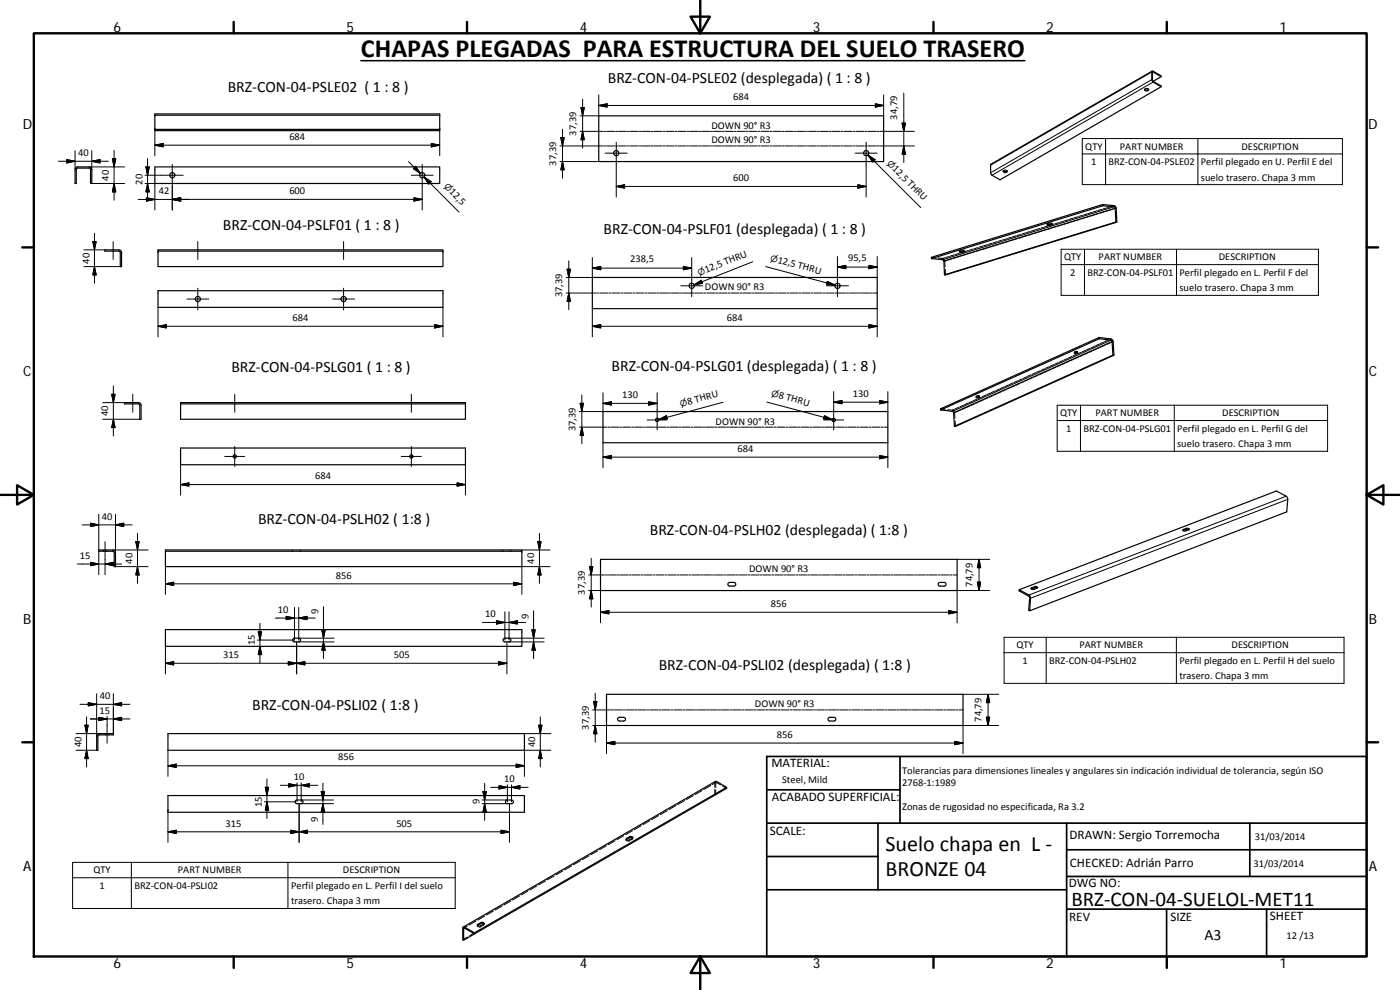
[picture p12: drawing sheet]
<svg xmlns="http://www.w3.org/2000/svg" width="420mm" height="297mm" viewBox="0 0 420 297" stroke-linecap="round" stroke-linejoin="round" font-family="sans-serif">
<g fill="none" stroke="#000" stroke-width=".36">
<path d="M46.5 38.8v.4h85.5v-.4M46.5 34.6v4.2M46.5 34.6v-.4h85.5v.4M46.5 38.8h85.5M46.5 34.6h85.5M132 34.6v4.2M179.7 34.8h85.5v13.7h-85.5zM343.5 26.8a.84 .84 0 0 0 1.2 0M343.7 26.6a.52 .52 0 0 1 .7-.1 .52 .52 0 0 1 .2 .7 .52 .52 0 0 1-.7 .1 .52 .52 0 0 1-.2-.7zM345.8 21.3l-48.4 28-.1 2.7 .2 .3 2.6 1.7 48.4-28v-.2l-2.4-1.4M348.5 23l-2.4 1.4M348.5 23v-.2l-2.4-1.4-.4 .1v2.7l.4 .4 2.4 1.4"/>
<path d="M348.5 23l-2.6-1.4v2.4l.2 .4M22.7 50.3l.6-.2h3.5l.5 .2 .2 .5v4.3h-.3v-4.3l-.4-.4-3.8 .2-.1 4.5h-.4v-4.3zM46.5 50.1h85.5v5h-85.5zM301.1 51.3a.84 .84 0 0 0 1.1 0M301.1 51.2h.2a.52 .52 0 0 1 .6-.2 .52 .52 0 0 1 .3 .7 .58 .58 0 0 1-.7 .1 .58 .58 0 0 1-.4-.6zM31.5 75h4.2l.5 .2 .3 .5v4.3h-.4l-.1-4.5-4.5-.1zM47.4 75.4v-.4h85.5v.4M47.4 75.4v4.6h85.5v-4.6M47.4 75.4h85.5M287.9 75.6l1.6-.1-.6 .2zM314.3 67.5l1.5-.1-.9 .2zM330.9 61.4l3.6 .3 .3 .3 .2 .5 .2 4.2-51.4 15.8h-.3l-.3-4.5-3.7-.4"/>
<path d="M331 61.7l3.6 .5 .3 4.4M331 61.7l-.1-.3-51.4 15.8v.4M331 61.7l-51.5 15.9M335.2 66.7l-51.7 15.8M47.4 87.2h85.5v5h-85.5zM177.8 83.2h85.5v9.4h-85.5zM293 119.2l.9-.1-.4 .2zM322.4 106l1-.1zM329.9 101.3l3.7 .4 .3 .3 .2 .5 .2 4.1-47.5 21.4-.4-.1-.3-4.3-3.8-.6M329.9 101.6l3.8 .6 .3 4.4M329.9 101.6v-.3l-47.6 21.4v.3M329.9 101.6l-47.6 21.4"/>
<path d="M334.3 106.6l-47.9 21.3M37.3 120.8h4.3l.5 .2 .2 .6v4.2h-.3l-.1-4.5-4.6-.1zM54.2 121.2v-.4h85.5v.4M54.2 121.2h85.5M54.2 121.2v4.6h85.5v-4.6M54.2 134.4h85.5v5h-85.5zM181 123.5h85.5v9.3h-85.5zM354.9 159l1.3-.5a.46 .46 0 0 1 .5-.1 .46 .46 0 0 1 .2 .5l-1.3 .4zM356.8 158.9l-.7-.1-1 .4M29.6 165h4.3l.5 .2 .3 .6v4.2h-.4l-.1-4.5-4.6-.1zM49.6 165.4v-.4h107v.4M49.6 165.4v4.6h107v-4.6"/>
<path d="M49.6 165.4h107M180.2 167.8h107v9.4h-107zM218.7 174.8h1.5a.55 .55 0 0 1 .6 .5 .55 .55 0 0 1-.6 .6h-1.2a.56 .56 0 0 1-.6-.4 .56 .56 0 0 1 .3-.7zM281.8 174.8h1.5a.55 .55 0 0 1 .6 .5 .55 .55 0 0 1-.6 .6h-1.2a.56 .56 0 0 1-.5-.4 .56 .56 0 0 1 .2-.7zM305.9 177l2.9 1.5 .4 .4-.2 4.4 77.2-29.7 .1-4.3-.3-.4-2.9-1.6-77.2 29.7-.1 .3 3.2 1.8-.3 4 .3 .2M309.5 176.4l1.1-.4a.4 .4 0 0 1 .5-.1 .4 .4 0 0 1 .1 .5l-1 .4a.46 .46 0 0 1-.5 .1 .46 .46 0 0 1-.2-.5zM309.6 176.7h-.1M311.3 176.4l-.7-.1-1 .4M49.6 188.9h107v5h-107zM88 191.6l1.7-.1a.56 .56 0 0 1 .5 .5 .56 .56 0 0 1-.5 .6h-1.3a.57 .57 0 0 1-.6-.4 .57 .57 0 0 1 .2-.6zM151.2 191.6l1.6-.1a.56 .56 0 0 1 .5 .5 .56 .56 0 0 1-.5 .6h-1.3a.56 .56 0 0 1-.5-.4 .56 .56 0 0 1 .2-.6zM182 208.3h107v9.4h-107z"/>
<path d="M185.6 215.3l1.6-.1a.56 .56 0 0 1 .5 .6 .56 .56 0 0 1-.5 .5h-1.3a.57 .57 0 0 1-.5-.3 .57 .57 0 0 1 .2-.7zM248.7 215.3l1.6-.1a.56 .56 0 0 1 .5 .6 .56 .56 0 0 1-.5 .5h-1.3a.56 .56 0 0 1-.5-.3 .56 .56 0 0 1 .2-.7zM29.2 220.3l.5-.2h4.3v.4l-4.5 .1-.1 4.5h-.4v-4.2zM50.4 238.7h107v5h-107zM50.4 220.1h107v5h-107zM218.1 236.2l-75.7 43.7-3.3-1.8-.2 .2v3.7l.2 .1M88.8 240.1l1.6-.1a.55 .55 0 0 1 .5 .6 .55 .55 0 0 1-.5 .5h-1.3a.57 .57 0 0 1-.5-.4 .57 .57 0 0 1 .2-.6zM151.9 240.1l1.6-.1a.55 .55 0 0 1 .6 .6 .55 .55 0 0 1-.6 .5h-1.2a.57 .57 0 0 1-.6-.4 .57 .57 0 0 1 .2-.6zM188.1 251.5l.8-.5a.53 .53 0 0 1 .6-.1 .53 .53 0 0 1 .3 .5l-.9 .6a.46 .46 0 0 1-.7 .2 .46 .46 0 0 1-.1-.7zM189.8 251.4l-.7-.1-1.2 .6M139 278.2l75.7-43.7 3.4 1.7v.3l-75.7 43.7v-.3M139.2 278.4l3.2 1.8-3.3 1.9z"/>
<path d="M143.3 277.4l1.1-.6a.42 .42 0 0 1 .6-.1 .42 .42 0 0 1 .1 .6l-1 .5a.45 .45 0 0 1-.5 .1 .45 .45 0 0 1-.3-.5zM145.2 277.2l-.8-.1-1.1 .6"/>
<circle cx="51.7" cy="52.6" r=".78"/>
<circle cx="126.7" cy="52.6" r=".78"/>
<circle cx="184.9" cy="45.9" r=".78"/>
<circle cx="260" cy="45.9" r=".78"/>
<circle cx="59.4" cy="89.7" r=".79"/>
<circle cx="103.1" cy="89.7" r=".78"/>
<circle cx="207.6" cy="85.7" r=".78"/>
<circle cx="251.3" cy="85.8" r=".78"/>
<circle cx="70.5" cy="137" r=".5"/>
<circle cx="123.4" cy="137" r=".5"/>
<circle cx="197.2" cy="126" r=".49"/>
<circle cx="250.2" cy="126" r=".5"/>
</g>
<g fill="none" stroke="#000" stroke-width=".3">
<path d="M46.5 38.4v8.3M132 38.4v8.3M168.8 38.8v14.6M174.1 39.4h6.8M174.4 32.3h1l-.6 2.5zM174.8 29.8v14.6M174.8 39.4l.6 2.5h-1zM179.7 31.6l2.5-.5v1.1zM179.7 31.6h85.5M179.7 28.5v6.3h-5.6M181.2 39.4h.6M182.1 39.4h2.3"/>
<path d="M184.8 39.4h.5M185.6 39.4h2.4M188.3 39.4h.6M189.2 39.4h2.3M191.9 39.4h.6M192.8 39.4h2.3M195.4 39.4h.6M196.3 39.4h2.4M199 39.4h.6M199.9 39.4h2.4M202.6 39.4h.5M203.4 39.4h2.4"/>
<path d="M206.1 39.4h.6M207 39.4h2.4M209.7 39.4h.6M210.6 39.4h2.3M213.2 39.4h.6M214.1 39.4h2.4M216.8 39.4h.6M217.7 39.4h2.4M220.4 39.4h.6M221.2 39.4h2.4M223.9 39.4h.6M224.8 39.4h2.4"/>
<path d="M227.5 39.4h.6M228.4 39.4h2.3M231.1 39.4h.5M232 39.4h2.3M234.6 39.4h.6M235.5 39.4h2.4M238.2 39.4h.6M239.1 39.4h2.3M241.8 39.4h.5M242.6 39.4h2.4M245.3 39.4h.6M246.2 39.4h2.4"/>
<path d="M248.9 39.4h.6M249.8 39.4h2.3M252.4 39.4h.6M253.3 39.4h2.4M256 39.4h.6M256.9 39.4h2.4M259.6 39.4h.5M260.4 39.4h2.4M262.7 31.1l2.5 .5-2.5 .6zM263.1 39.4h.6M264 39.4h10.4M265.2 28.5v6.3"/>
<path d="M270.7 36.9h1l-.5 2.5zM271.2 27.9v20.9M345.9 24l-.2-.1-48.4 27.9M346.1 21.4l-.2 .3-.2-.1-48.4 28M346.1 24.4v.2l-48.4 28M17.5 48.4h15M20 47.9l2.5 .5-2.5 .5zM22.5 45.2v5.6M26.8 50.1h10.6M27.5 55.1h9.9M27.5 48.4l2.5-.5v1zM27.5 45.2v5.6"/>
<path d="M33.7 47.6h1l-.5 2.5zM34.2 45.1v15M34.2 55.1l.5 2.5h-1zM41.5 59.8h15.2M43.5 55.1h3v7.9M43.8 50.1h1l-.5 2.5zM44 59.3l2.5 .5-2.5 .5zM44.3 55.1l.5 2.5h-1zM44.3 47.6v12.5M46.5 43.6l2.4-.5v1zM46.5 43.6h85.5M51.7 59.8l2.5-.5v1z"/>
<path d="M51.7 59.8h75M51.7 49.3v13.7M55 52.6h-11.5M122.6 48.5l3.5 3.5M123.4 52.6h6.6M124 50.6l.7-.7 1.4 2.1zM124.2 59.3l2.5 .5-2.5 .5zM126.7 49.3v13.7M127.3 53.1l2.1 1.4-.7 .7zM129 54.9l-1.7-1.8 10.4 10.5M129.4 43.1l2.6 .5-2.6 .5zM168.1 43.8h12.8"/>
<path d="M168.1 48.5h11.6M168.3 41.3h1l-.5 2.5zM168.8 48.5l.5 2.4h-1zM181.2 43.8h.6M181.6 46h6.6M182.1 43.8h2.3M184.8 43.8h.5M184.9 42.7v16.4M184.9 55.9l2.5-.5v1.1zM184.9 55.9h75M185.6 43.8h2.4M188.3 43.8h.6"/>
<path d="M189.2 43.8h2.3M191.9 43.8h.6M192.8 43.8h2.3M195.4 43.8h.6M196.3 43.8h2.4M199 43.8h.6M199.9 43.8h2.4M202.6 43.8h.5M203.4 43.8h2.4M206.1 43.8h.6M207 43.8h2.4M209.7 43.8h.6"/>
<path d="M210.6 43.8h2.3M213.2 43.8h.6M214.1 43.8h2.4M216.8 43.8h.6M217.7 43.8h2.4M220.4 43.8h.6M221.2 43.8h2.4M223.9 43.8h.6M224.8 43.8h2.4M227.5 43.8h.6M228.4 43.8h2.3M231.1 43.8h.5"/>
<path d="M232 43.8h2.3M234.6 43.8h.6M235.5 43.8h2.4M238.2 43.8h.6M239.1 43.8h2.3M241.8 43.8h.5M242.6 43.8h2.4M245.3 43.8h.6M246.2 43.8h2.4M248.9 43.8h.6M249.8 43.8h2.3M252.4 43.8h.6"/>
<path d="M253.3 43.8h2.4M256 43.8h.6M256.7 46h6.5M256.9 43.8h2.4M257.4 55.4l2.5 .5-2.5 .6zM259.6 43.8h.5M259.9 42.7v16.4M260.4 43.8h2.4M260.5 46.5l15.8 15.8M260.5 46.5l2.1 1.4-.7 .7zM263.1 43.8h.6M264 43.8h10.4"/>
<path d="M271.2 43.8l.5 2.5h-1zM324.8 41.6h78.1v13.8h-78.1zM324.8 46.2h78.1M331.8 41.6v13.8M359.5 41.6v13.8M25.2 75h6.3M25.2 80h10.9M27.9 72.5h1l-.5 2.5zM28.4 70v15M28.4 80l.5 2.5h-1zM34 72.5v5.4M59.4 72.5v5.4"/>
<path d="M103.1 72.5v5.4M170.7 78.3v14.6M177.8 77.3v5.9h-7.9M205.1 79.9l2.5 .6-2.5 .4zM207.6 77.3v11.7M225.9 78.5l-17.6 7M229.8 80l20.8 5.5M251.3 77v12M260.8 79.6l2.5 .5-2.5 .5zM263.3 77v6.2M279.5 77.2l1.4 .1M281.5 77.4l1.4 .1"/>
<path d="M282.9 77.5l.3 .2M282.9 77.5v.2M283.4 78.3h.1M283.5 78v.3M283.5 77.4l-.6 .1M283.5 78.3l.1 1.7M284.1 78.1l-.6 .2M284.9 76.9l-1.1 .4M285.5 77.7l-1.1 .4M286.3 76.5l-1.1 .3M287 77.3l-1.2 .3M287.7 76.1l-1.1 .3"/>
<path d="M287.9 75.4l.3-.3h1.3l-1 .3M287.9 75.5v.1M288.4 76.8l-1.1 .4M289.2 75.6l-1.2 .4M289.5 75.2v.1M289.8 76.4l-1.1 .4M290.6 75.2l-1.1 .2M291.3 76l-1.2 .3M292 74.7l-1.1 .4M292.7 75.5l-1.2 .4M293.5 74.3l-1.2 .4M294.1 75.1l-1.1 .3"/>
<path d="M294.9 73.8l-1.1 .4M295.6 74.7l-1.2 .3M296.3 73.4l-1.1 .4M297 74.2l-1.2 .3M297.8 73l-1.2 .3M298.4 73.8l-1.1 .3M299.2 72.5l-1.2 .4M299.8 73.3l-1.1 .4M300.6 72.1l-1.1 .3M301.3 72.9l-1.2 .3M302.1 71.6l-1.2 .4M302.7 72.4l-1.1 .4"/>
<path d="M303.5 71.2l-1.2 .3M304.1 72l-1.1 .3M304.9 70.8l-1.1 .3M305.5 71.5l-1.1 .4M306.3 70.3l-1.1 .4M307 71.1l-1.2 .4M307.8 69.9l-1.2 .3M308.4 70.7l-1.1 .3M309.2 69.4l-1.2 .4M309.8 70.2l-1.1 .4M310.6 69l-1.1 .4M311.2 69.8l-1.1 .3"/>
<path d="M312 68.6l-1.1 .3M312.7 69.3l-1.1 .4M313.5 68.1l-1.2 .4M314.1 68.9l-1.1 .4M314.3 67.4v.1M314.9 67.2l.9-.2h-1.3l-.3 .2M314.9 67.7l-1.1 .3M315.5 68.5l-1.1 .3M315.8 67.1v.1M315.8 67.3v.1M316.3 67.2l-1.1 .4M317 68l-1.2 .4"/>
<path d="M317.7 66.8l-1.1 .4M318.4 67.6l-1.2 .3M318.5 74.8h77.2v13.8h-77.2zM318.5 79.4h77.2M319.2 66.4l-1.1 .3M319.8 67.2l-1.1 .3M320.6 65.9l-1.1 .4M321.3 66.7l-1.2 .4M322 65.5l-1.1 .3M322.7 66.3l-1.2 .3M323.5 65l-1.2 .4M324.1 65.8l-1.2 .4"/>
<path d="M324.9 64.6l-1.1 .3M325.5 74.8v13.8M325.6 65.4l-1.2 .3M326.3 64.2l-1.1 .3M327 64.9l-1.2 .4M327.8 63.7l-1.2 .4M328.4 64.5l-1.2 .4M329.2 63.3l-1.2 .3M329.8 64.1l-1.1 .3M330.6 62.8l-1.1 .4M331.3 63.6l-1.2 .4M332.1 62.4l-1.2 .3"/>
<path d="M332.7 63.2l-1.2 .3M333.5 62l-1.2 .3M333.7 61.9l.6-.2v.3l-51.4 15.8M334.1 62.7l-1.1 .4M334.4 62.7l.6-.2-51.7 15.8M353.1 74.8v13.8M47.4 92.2v8.9M47.4 97.9h85.5M47.4 97.9l2.5-.5v1zM56.1 89.7h6.5M59.4 86.5v6.5M99.8 89.7h6.6"/>
<path d="M103.1 86.5v6.5M130.4 97.4l2.5 .5-2.5 .5zM132.9 92.2v8.9M169.9 87.9h9.1M170.2 80.8h1l-.5 2.4zM170.7 87.9l.5 2.5h-1zM177.8 97.9l2.5-.5v1zM177.8 80.5l2.5-.6v1zM177.8 97.9h85.5M177.8 80.5h29.8M177.8 92.6v8.5M179.3 87.9h.5"/>
<path d="M180.2 87.9h2.3M182.8 87.9h.6M183.7 87.9h2.4M186.4 87.9h.6M187.3 87.9h2.3M190 87.9h.5M190.8 87.9h2.4M193.5 87.9h.6M194.4 87.9h2.4M197.1 87.9h.5M198 87.9h2.4M200.6 87.9h.6"/>
<path d="M201.5 87.9h2.4M204.2 87.9h.6M204.3 85.7h6.6M205.1 87.9h2.4M207.8 87.9h.6M208.3 85.5l2.1-1.4 .4 .9zM208.6 87.9h2.4M211.3 87.9h.6M212.2 87.9h2.4M214.9 87.9h.6M215.8 87.9h2.4M218.4 87.9h.6"/>
<path d="M219.3 87.9h2.4M222 87.9h.6M222.9 87.9h2.4M225.6 87.9h.6M226.5 87.9h2.3M229.1 87.9h.6M230 87.9h2.4M232.7 87.9h.6M233.6 87.9h2.4M236.3 87.9h.5M237.2 87.9h2.3M239.8 87.9h.6"/>
<path d="M240.7 87.9h2.4M243.4 87.9h.6M244.3 87.9h2.3M247 87.9h.5M247.9 87.9h2.3M248 85.7h6.6M248.3 84.4l2.3 1.1-2.6-.1zM250.5 87.9h.6M251.3 80.1l2.5-.5v1zM251.3 80.1h12M251.4 87.9h2.4M254.1 87.9h.5"/>
<path d="M255 87.9h2.4M257.6 87.9h.6M258.5 87.9h2.4M260.8 97.4l2.5 .5-2.5 .5zM261.2 87.9h.6M262.1 87.9h1.2M263.3 92.6v8.5M283.7 80.8l.1 1.7M33.5 118.3h1l-.5 2.5zM34 115.8v15M39.8 118.3v5.4M70.5 118.3v5.4"/>
<path d="M123.5 118.3v5.4M174.6 118.5v14.7M181 117.9v5.6h-7.1M197.2 117.9v11.1M250.2 117.5v11.5M266.5 117.5v6M292.9 118.9v.1M292.9 119.1v.1M293 118.8h.9l-.4 .1M293.2 119.8l-1.1 .5M293.9 119l.1 .2M293.9 118.8v.1"/>
<path d="M294.5 119.1l-1.1 .6M295.2 120l-1.1 .4M295.9 118.5l-1.1 .5M296.5 119.4l-1 .4M297.3 117.9l-1.1 .5M297.9 118.7l-1.1 .5M298.6 117.3l-1.1 .5M299.3 118.1l-1.1 .5M300 116.7l-1.1 .5M300.6 117.5l-1.1 .5M301.3 116.1l-1.1 .5M302 116.9l-1.1 .5"/>
<path d="M302.7 115.5l-1.1 .5M303.3 116.3l-1.1 .5M304 114.9l-1.1 .5M304.7 115.7l-1.1 .5M305.4 114.3l-1.1 .4M306.1 115.1l-1.1 .5M306.8 113.7l-1.1 .5M307.4 114.4l-1 .5M308.1 113.1l-1.1 .4M308.8 113.8l-1.1 .5M309.5 112.4l-1.1 .5M310.1 113.2l-1 .5"/>
<path d="M310.8 111.8l-1.1 .5M311.5 112.6l-1.1 .5M312.2 111.2l-1.1 .5M312.9 112l-1.1 .5M313.6 110.6l-1.1 .5M314.2 111.4l-1.1 .5M314.9 110l-1.1 .5M315.6 110.8l-1.1 .5M316.3 109.4l-1.1 .5M316.9 110.2l-1.1 .5M317.6 108.8l-1 .5M318.3 109.6l-1.1 .4"/>
<path d="M319 108.2l-1.1 .4M319.6 109l-1 .5M320.3 107.5l-1 .6M321 108.4l-1.1 .4M321.7 106.9l-1.1 .5M322.4 107.7l-1.1 .5M322.4 105.6v.1M322.4 105.9v.1M322.5 105.5l.9 .1-.4 .1M323.1 106.3l-1.1 .5M323.4 105.8v.1M323.4 105.6v.1"/>
<path d="M323.8 107.1l-1.1 .5M324.4 105.7l-1.1 .5M325.1 106.5l-1.1 .5M325.8 105.1l-1.1 .5M326.5 105.9l-1.1 .5M327.1 104.5l-1 .5M327.8 105.3l-1.1 .5M328.5 103.9l-1.1 .5M329.2 104.7l-1.1 .5M329.9 103.3l-1.1 .5M330.5 104.1l-1.1 .5M331.2 102.7l-1.1 .4"/>
<path d="M331.9 103.4l-1.1 .5M332.6 102l-1.1 .5M332.9 101.9l.5-.2v.3l-47.6 21.3M333.2 102.8l-1 .6M333.5 102.7l.6-.2-47.8 21.3M30.8 120.8h6.5M30.8 125.8h11.2M34 125.8l.5 2.5h-1zM54.2 139.4v9.2M67.4 136.9h6M70.5 134v6M120.4 136.9h6.1"/>
<path d="M123.5 134v6M139.7 139.4v9.2M173.9 128.2h8.2M174.1 121h1l-.5 2.5zM174.6 128.2l.5 2.5h-1zM181 137.2l2.5-.5v1zM181 121l2.5-.5v1zM181 137.2h85.5M181 121h16.2M181 132.8v7.5M182.4 128.2h.6M183.3 128.2h2.4"/>
<path d="M186 128.2h.6M186.9 128.2h2.4M189.6 128.2h.5M190.5 128.2h2.3M193.1 128.2h.6M194 128.2h2.4M194.2 126h6M194.7 120.5l2.5 .5-2.5 .5zM196.7 128.2h.6M197.6 128.2h2.4M197.7 125.9l2.3-1.2 .2 1zM200.2 128.2h.7"/>
<path d="M201.2 128.2h2.3M203.8 128.2h.6M204.7 128.2h2.4M207.4 128.2h.6M208.3 128.2h2.4M210.9 128.2h.6M211.8 128.2h2.4M214.5 128.2h.6M215.4 128.2h2.4M217 120.7l-19.3 5.2M218.1 128.2h.6M219 128.2h2.3"/>
<path d="M221.6 128.2h.6M222.5 128.2h2.4M225.2 128.2h.6M226.1 128.2h2.4M228.7 128.2h.7M229.7 128.2h2.3M230.1 120.6l19.6 5.3M232.3 128.2h.6M233.2 128.2h2.4M235.9 128.2h.6M236.8 128.2h2.4M239.4 128.2h.6"/>
<path d="M240.3 128.2h2.4M243 128.2h.6M243.9 128.2h2.4M246.6 128.2h.6M247.2 126h6M247.4 124.7l2.3 1.2-2.5-.2zM247.5 128.2h2.3M250.1 128.2h.6M250.2 120.7l2.5-.5v1zM250.2 120.7h16.3M251 128.2h2.4M253.7 128.2h.6"/>
<path d="M254.6 128.2h2.4M257.2 128.2h.7M258.2 128.2h2.3M260.8 128.2h.6M261.7 128.2h2.4M264 136.7l2.5 .5-2.5 .5zM264 120.2l2.5 .5-2.5 .5zM264.4 128.2h.6M265.3 128.2h1.2M266.5 132.8v7.5M282.3 122.7l1.4 .1M284.4 122.9l1.4 .2"/>
<path d="M285.8 123.1l.3 .1M285.8 123.1v.1M286.4 122.8l-.6 .3M286.4 123.5l.1 .4M286.4 123.8l.1 .1M286.5 123.9l.1 1.6M286.6 126.3l.2 1.7M287 123.6l-.5 .3M287.7 122.2l-1.1 .5M288.4 123l-1.1 .5M289.1 121.6l-1.1 .5M289.8 122.4l-1.1 .5"/>
<path d="M290.4 121l-1 .5M291.1 121.8l-1.1 .5M291.8 120.4l-1.1 .5M292.5 121.2l-1.1 .5M293.8 120.6l-1 .5M317.3 126.2h81.1M317.3 121.6h81.1v13.8h-81.1zM324.3 121.6v13.8M352.4 121.6v13.8M24.6 157.5h15.1M27.2 157l2.4 .5-2.4 .5zM29.6 154.3v10.7"/>
<path d="M34.7 157.5l2.4-.5v1zM34.7 154.3v11.5M54.2 145.4l2.5-.5v1zM54.2 145.4h85.5M137.2 144.9l2.5 .5-2.5 .5zM355.1 158.9v.3M356 158.5v.4M386 148.9l-77.2 29.6v.4M386.5 149.8l-77.2 29.7-.3-.2M23.2 169.2h13.3M27.2 168.7l2.4 .5-2.4 .5zM29.6 165.4v7"/>
<path d="M31 165v.1M31 165.3v.1M31.5 162.5v9.9M31.5 169.2l2.5-.5v1zM32.1 165v.1M32.1 165.3v.1M33.9 165h10.5M34.7 170h9.7M40.8 162.5h1l-.5 2.5zM41.3 170l.5 2.5h-1zM41.3 160v15M49.6 175.2h107"/>
<path d="M49.6 170v8.4M49.6 175.2l2.5-.5v1zM87.8 165v.1M87.8 165.3v.1M90.2 165v.1M90.2 165.3v.1M150.9 165v.1M150.9 165.3v.1M153.3 165v.1M153.3 165.3v.1M154.1 174.7l2.5 .5-2.5 .5zM156.6 165h8.5"/>
<path d="M161.4 162.5h1l-.5 2.5zM161.9 160v15M161.9 170l.5 2.5h-1zM165.1 170h-8.5v8.4M176.7 172.5h4.7M176.7 177.2h3.5v9.7M176.9 170h1l-.5 2.5zM177.4 167.5v14.7M177.4 177.2l.5 2.5h-1zM181.7 172.5h.6M182.6 172.5h2.4M185.3 172.5h.6"/>
<path d="M186.2 172.5h2.4M188.9 172.5h.6M189.7 172.5h2.4M192.4 172.5h.6M193.3 172.5h2.4M196 172.5h.6M196.9 172.5h2.4M199.5 172.5h.6M200.4 172.5h2.4M203.1 172.5h.6M204 172.5h2.4M206.7 172.5h.6"/>
<path d="M207.6 172.5h2.4M210.3 172.5h.6M211.1 172.5h2.4M213.8 172.5h.6M214.7 172.5h2.4M217.4 172.5h.6M218.3 172.5h2.4M220.9 172.5h.7M221.9 172.5h2.3M224.5 172.5h.6M225.4 172.5h2.4M228.1 172.5h.6"/>
<path d="M229 172.5h2.4M231.7 172.5h.6M232.5 172.5h2.4M235.2 172.5h.6M236.1 172.5h2.4M238.8 172.5h.6M239.7 172.5h2.4M242.4 172.5h.5M243.3 172.5h2.3M245.9 172.5h.6M246.8 172.5h2.4M249.5 172.5h.6"/>
<path d="M250.4 172.5h2.3M253.1 172.5h.6M253.9 172.5h2.4M256.6 172.5h.6M257.5 172.5h2.4M260.2 172.5h.6M261.1 172.5h2.4M263.7 172.5h.7M264.7 172.5h2.3M267.3 172.5h.6M268.2 172.5h2.4M270.9 172.5h.6"/>
<path d="M271.8 172.5h2.4M274.5 172.5h.5M275.3 172.5h2.4M278 172.5h.6M278.9 172.5h2.4M281.6 172.5h.6M282.5 172.5h2.3M285.2 172.5h.5M286.1 172.5h1.1M287.2 167.8h9.8M293.3 174.7h1l-.5 2.5zM293.8 167.8v9.4"/>
<path d="M293.8 167.8l.5 2.5h-1zM297 177.2h-9.8v9.7M309.6 176.4v.3M310.5 176v.4M49.6 193.9v8.3M49.6 199l2.5-.5v1zM49.6 199h102.5M77.5 189.5h1l-.5 2.5zM78 187v11.9M78 193.9l.5 2.5h-1zM82.6 185.4h12M85.9 184.9l2.5 .5-2.5 .5z"/>
<path d="M86.5 198.5l2.5 .5-2.5 .5zM88.4 182.3v9.7h-11.2M89 199l2.5-.5v1zM89 192.6v9.6M89.7 191.5h10.6M89.7 192.6h10.6M89.7 182.3v9.7M89.7 185.4l2.4-.5v1zM96.6 189h1l-.5 2.5zM97.1 182v15.6M97.1 192.6l.5 2.5h-1zM144.8 186.8h13"/>
<path d="M149 186.2l2.5 .6-2.5 .4zM149.6 198.5l2.5 .5-2.5 .5zM151.5 183.6v8.4M152.1 192.6v9.6M152.8 186.8l2.5-.6v1zM152.8 183.6v8.4M152.8 191.5h10.5M152.8 192.6h10.5M159.6 189h1l-.5 2.5zM160.1 183.3v14.3M160.1 192.6l.5 2.5h-1zM180.2 183.7l2.5-.5v1z"/>
<path d="M180.2 183.7h107M284.7 183.2l2.5 .5-2.5 .5zM301.3 195.8h102.1M301.3 191.2h102.1v13.8h-102.1zM314 191.2v13.8M353 191.2v13.8M24 211.3h15M25.5 217.6h1l-.5 2.5zM26 215.1v15M26.5 210.8l2.5 .5-2.5 .5zM29 208.2v12.7M29.6 215.2l2.5 .5-2.5 .5z"/>
<path d="M32.1 214.9v8.1M34 211.3l2.5-.5v1zM34 215.7l2.5-.5v1zM34 208.2v11.9M39 215.7h-11.9M161.7 217.6h1l-.6 2.5zM162.1 215.1v15M177.9 213h5.3M177.9 217.7h4.1v8.4M178.1 210.5h1l-.5 2.5zM178.6 208v14.7M178.6 217.7l.5 2.5h-1z"/>
<path d="M183.5 213h.6M184.4 213h2.4M187.1 213h.6M188 213h2.4M190.6 213h.7M191.5 213h2.4M194.2 213h.6M195.1 213h2.4M197.8 213h.6M198.7 213h2.4M201.4 213h.5M202.3 213h2.3"/>
<path d="M204.9 213h.6M205.8 213h2.4M208.5 213h.6M209.4 213h2.4M212.1 213h.6M212.9 213h2.4M215.6 213h.6M216.5 213h2.4M219.2 213h.6M220.1 213h2.4M222.7 213h.6M223.6 213h2.4"/>
<path d="M226.3 213h.6M227.2 213h2.4M229.9 213h.6M230.8 213h2.4M233.4 213h.6M234.3 213h2.4M237 213h.6M237.9 213h2.4M240.6 213h.6M241.5 213h2.3M244.2 213h.5M245.1 213h2.3"/>
<path d="M247.7 213h.6M248.6 213h2.4M251.3 213h.6M252.2 213h2.4M254.9 213h.5M255.7 213h2.4M258.4 213h.6M259.3 213h2.4M262 213h.6M262.9 213h2.3M265.5 213h.6M266.4 213h2.4"/>
<path d="M269.1 213h.6M270 213h2.4M272.7 213h.6M273.6 213h2.4M276.2 213h.6M277.1 213h2.4M279.8 213h.6M280.7 213h2.4M283.4 213h.6M284.3 213h2.3M287 213h.5M287.9 213h1.1"/>
<path d="M289 208.3h10.7M296 215.2h1l-.5 2.5zM296.5 208.3v9.4M296.5 208.3l.5 2.5h-1zM299.7 217.7h-10.7v8.4M22.8 220.1h6.9M22.8 225.1h6.2M26 225.1l.5 2.5h-1zM31.6 220.1v.1M31.6 220.4v.1M32.7 220.1v.1M32.7 220.4v.1"/>
<path d="M50.4 229.8h107M50.4 229.8l2.5-.5v1zM50.4 225.1v7.8M79.6 236.2h1l-.5 2.5zM80.1 233.7v11.9M84.1 235.6h11.3M86.6 235.1l2.5 .5-2.5 .5zM89.1 234.9v5.7M90.4 235.6l2.5-.5v1zM90.4 234.9v5.7M96.4 237.5h1l-.5 2.5zM96.9 235v12.4"/>
<path d="M144.9 237.5h1.1l-.6 2.5zM145.4 235v11.1M147.3 236.2h11.2M149.8 235.7l2.5 .5-2.5 .5zM152.3 235.5v5.1M153.5 236.2l2.5-.5v1zM153.5 235.5v5.1M154.9 229.3l2.5 .5-2.5 .5zM157.4 220.1h7.9M162.1 225.1l.6 2.5h-1zM165.3 225.1h-7.9v7.8M182 222.9l2.5-.5v1z"/>
<path d="M182 222.9h107M208.1 238.7l-2.1 1.2M210.7 237.2l-2.1 1.2M213.3 235.7l-2.1 1.2M214.5 236.9l.1 1.4M214.6 234.7l-.1 1.5M214.7 234.5l-.1 .1M214.8 237l-.1 1.4M214.8 234.8v1.5M214.9 234.8l-1.1 .6M214.9 234.8l1.4 .7M216.9 235.8l1.2 .7"/>
<path d="M286.5 222.4l2.5 .5-2.5 .5zM21.8 258.7h114.8v13.9h-114.8zM39.4 258.7v13.9M50.4 243v9.8M50.4 249.6l2.5-.5v1zM50.4 249.6h102.5M79.3 240.6h9.3M80.1 240.6l.5 2.5h-1zM86.4 258.7v13.9M87.3 249.1l2.5 .5-2.5 .5zM89.8 249.6l2.5-.5v1zM89.8 241.1v11.7"/>
<path d="M90.4 240h9.7M90.4 241.1h9.7M96.9 241.1l.5 2.5h-1zM144.7 240h7.6M144.7 241.1h7.6M145.4 241.1l.6 2.5h-1.1zM150.4 249.1l2.5 .5-2.5 .5zM152.9 241.1v11.7M171.6 259.8l-2.1 1.2M174.2 258.3l-2.1 1.2M176.8 256.8l-2.1 1.2M179.4 255.2l-2.1 1.3"/>
<path d="M182 253.8l-2.1 1.2M184.6 252.3l-2.1 1.1M187.2 250.7l-2.1 1.2M187.9 251.8v.1M187.9 252v.1M187.9 251.9l.1 .4M189.1 252.2l-.7 .2M189.8 251.4l.1 .1M189.8 249.2l-2.1 1.2M189.9 251.7l-.4 .3M189.9 251.3v.1M192.4 247.7l-2.1 1.2"/>
<path d="M195 246.2l-2.1 1.2M197.6 244.7l-2 1.2M200.3 243.2l-2.1 1.2M202.9 241.7l-2.1 1.2M205.5 240.2l-2.1 1.2M21.8 263.4h114.8M140.2 277.9l-1 .5M142.4 279.9l-1.4 .8M142.9 276.3l-2.1 1.3M143.3 277.6v.1M143.3 277.8v.1M143.3 277.7l.1 .4"/>
<path d="M144.5 277.9l-.7 .3M145.2 277.2l.1 .1M145.2 277.5l-.4 .3M145.3 277.1v.1M145.3 277.3h.1M145.5 274.8l-2.1 1.3M148.1 273.3l-2.1 1.2M150.7 271.8l-2.1 1.2M153.3 270.3l-2.1 1.2M155.9 268.8l-2.1 1.2M158.5 267.3l-2.1 1.2M161.1 265.8l-2.1 1.2"/>
<path d="M163.7 264.3l-2 1.2M166.3 262.8l-2.1 1.2M168.9 261.3l-2 1.2M140.3 281.1l-1.4 .9"/>
</g>
<g fill="none" stroke="#000" stroke-width=".71">
<path d="M10.1 10h400.1v277h-400.1zM70.1 6.6v3.4M140.2 6.6v3.4M207.3 5h5.8l-2.9 5zM210.2 0v10M280.2 6.6v3.4M350.2 6.6v3.4M6.7 74.2h3.4M410.2 74.2h3.4M.2 148.5h9.9M5.1 145.6l5 2.9-5 2.9zM410.2 148.5l5-2.9v5.8z"/>
<path d="M410.2 148.5h9.9M6.7 222.7h3.4M410.2 222.7h3.4M70.1 287v3.4M140.2 287v3.4M210.2 287l2.9 5h-5.8zM210.2 287v10M280.2 287v3.4M350.2 287v3.4"/>
</g>
<g fill="none" stroke="#000" stroke-width=".51">
<path d="M230.1 237h40M270.1 227v20M410.2 227h-180.1v60h180v-60M230.1 257h33.4M230.1 247h180M263.5 247v20M320.1 255h90M320.1 247v40M375.1 247v16M230.1 267h90M320.1 272.8h90M320.1 263h90"/>
<path d="M350.1 272.8v14.2M380.1 272.8v14.2"/>
</g>
<path d="M108.3 18.2h199.3" fill="none" stroke="#000" stroke-width=".46"/>
<g fill="#000" stroke="#000" stroke-width=".3">
<path d="M174.4 32.3h1l-.6 2.5zM179.7 31.6l2.5-.5v1.1zM262.7 31.1l2.5 .5-2.5 .6zM270.7 36.9h1l-.5 2.5zM20 47.9l2.5 .5-2.5 .5zM27.5 48.4l2.5-.5v1zM33.7 47.6h1l-.5 2.5zM34.2 55.1l.5 2.5h-1zM43.8 50.1h1l-.5 2.5zM44.3 55.1l.5 2.5h-1zM46.5 43.6l2.4-.5v1zM51.7 59.8l2.5-.5v1z"/>
<path d="M124 50.6l.7-.7 1.4 2.1zM127.3 53.1l2.1 1.4-.7 .7zM129.4 43.1l2.6 .5-2.6 .5zM168.3 41.3h1l-.5 2.5zM168.8 48.5l.5 2.4h-1zM174.8 39.4l.6 2.5h-1zM184.9 55.9l2.5-.5v1.1zM257.4 55.4l2.5 .5-2.5 .6zM260.5 46.5l2.1 1.4-.7 .7zM271.2 43.8l.5 2.5h-1zM27.9 72.5h1l-.5 2.5zM44 59.3l2.5 .5-2.5 .5z"/>
<path d="M124.2 59.3l2.5 .5-2.5 .5zM177.8 80.5l2.5-.6v1zM251.3 80.1l2.5-.5v1zM28.4 80l.5 2.5h-1zM47.4 97.9l2.5-.5v1zM130.4 97.4l2.5 .5-2.5 .5zM170.2 80.8h1l-.5 2.4zM170.7 87.9l.5 2.5h-1zM177.8 97.9l2.5-.5v1zM205.1 79.9l2.5 .6-2.5 .4zM208.3 85.5l2.1-1.4 .4 .9zM248.3 84.4l2.3 1.1-2.6-.1z"/>
<path d="M260.8 97.4l2.5 .5-2.5 .5zM260.8 79.6l2.5 .5-2.5 .5zM33.5 118.3h1l-.5 2.5zM34 125.8l.5 2.5h-1zM174.1 121h1l-.5 2.5zM174.6 128.2l.5 2.5h-1zM181 137.2l2.5-.5v1zM181 121l2.5-.5v1zM194.7 120.5l2.5 .5-2.5 .5zM197.7 125.9l2.3-1.2 .2 1zM247.4 124.7l2.3 1.2-2.5-.2zM250.2 120.7l2.5-.5v1z"/>
<path d="M264 136.7l2.5 .5-2.5 .5zM264 120.2l2.5 .5-2.5 .5zM27.2 157l2.4 .5-2.4 .5zM34.7 157.5l2.4-.5v1zM54.2 145.4l2.5-.5v1zM137.2 144.9l2.5 .5-2.5 .5zM27.2 168.7l2.4 .5-2.4 .5zM31.5 169.2l2.5-.5v1zM40.8 162.5h1l-.5 2.5zM41.3 170l.5 2.5h-1zM49.6 175.2l2.5-.5v1zM154.1 174.7l2.5 .5-2.5 .5z"/>
<path d="M161.4 162.5h1l-.5 2.5zM161.9 170l.5 2.5h-1zM176.9 170h1l-.5 2.5zM177.4 177.2l.5 2.5h-1zM293.3 174.7h1l-.5 2.5zM293.8 167.8l.5 2.5h-1zM49.6 199l2.5-.5v1zM77.5 189.5h1l-.5 2.5zM78 193.9l.5 2.5h-1zM85.9 184.9l2.5 .5-2.5 .5zM86.5 198.5l2.5 .5-2.5 .5zM89 199l2.5-.5v1z"/>
<path d="M89.7 185.4l2.4-.5v1zM96.6 189h1l-.5 2.5zM97.1 192.6l.5 2.5h-1zM149 186.2l2.5 .6-2.5 .4zM149.6 198.5l2.5 .5-2.5 .5zM152.8 186.8l2.5-.6v1zM159.6 189h1l-.5 2.5zM160.1 192.6l.5 2.5h-1zM180.2 183.7l2.5-.5v1zM284.7 183.2l2.5 .5-2.5 .5zM25.5 217.6h1l-.5 2.5zM26.5 210.8l2.5 .5-2.5 .5z"/>
<path d="M29.6 215.2l2.5 .5-2.5 .5zM34 211.3l2.5-.5v1zM34 215.7l2.5-.5v1zM161.7 217.6h1l-.6 2.5zM178.1 210.5h1l-.5 2.5zM296 215.2h1l-.5 2.5zM296.5 208.3l.5 2.5h-1zM26 225.1l.5 2.5h-1zM50.4 229.8l2.5-.5v1zM79.6 236.2h1l-.5 2.5zM86.6 235.1l2.5 .5-2.5 .5zM90.4 235.6l2.5-.5v1z"/>
<path d="M96.4 237.5h1l-.5 2.5zM144.9 237.5h1.1l-.6 2.5zM149.8 235.7l2.5 .5-2.5 .5zM154.9 229.3l2.5 .5-2.5 .5zM153.5 236.2l2.5-.5v1zM162.1 225.1l.6 2.5h-1zM178.6 217.7l.5 2.5h-1zM182 222.9l2.5-.5v1zM286.5 222.4l2.5 .5-2.5 .5zM50.4 249.6l2.5-.5v1zM80.1 240.6l.5 2.5h-1zM87.3 249.1l2.5 .5-2.5 .5z"/>
<path d="M89.8 249.6l2.5-.5v1zM96.9 241.1l.5 2.5h-1zM145.4 241.1l.6 2.5h-1.1zM150.4 249.1l2.5 .5-2.5 .5z"/>
</g>
<text font-size="7.9" x="108.3" y="17.1">CHAPAS PLEGADAS PARA ESTRUCTURA DEL SUELO TRASERO</text>
<g font-size="6.6">
<text x="265.8" y="255.2">Suelo chapa en L ‐</text>
<text x="265.8" y="262.8">BRONZE 04</text>
</g>
<text font-size="6.3" x="321.5" y="271.9">BRZ‐CON‐04‐SUELOL‐MET11</text>
<g font-size="4.7">
<text x="68.4" y="27.7">BRZ‐CON‐04‐PSLE02 ( 1 : 8 )</text>
<text x="182.4" y="24.9">BRZ‐CON‐04‐PSLE02 (desplegada) ( 1 : 8 )</text>
<text x="66.9" y="69.1">BRZ‐CON‐04‐PSLF01 ( 1 : 8 )</text>
<text x="181.1" y="70.2">BRZ‐CON‐04‐PSLF01 (desplegada) ( 1 : 8 )</text>
<text x="69.5" y="111.7">BRZ‐CON‐04‐PSLG01 ( 1 : 8 )</text>
<text x="183.5" y="111.2">BRZ‐CON‐04‐PSLG01 (desplegada) ( 1 : 8 )</text>
<text x="77.5" y="157.2">BRZ‐CON‐04‐PSLH02 ( 1:8 )</text>
<text x="195" y="160.5">BRZ‐CON‐04‐PSLH02 (desplegada) ( 1:8 )</text>
<text x="197.7" y="201">BRZ‐CON‐04‐PSLI02 (desplegada) ( 1:8 )</text>
<text x="75.7" y="213">BRZ‐CON‐04‐PSLI02 ( 1:8 )</text>
<text x="361.5" y="282">A3</text>
</g>
<g font-size="4.2">
<text x="34" y="9.6">6</text>
<text x="104" y="9.6">5</text>
<text x="174" y="9.6">4</text>
<text x="244" y="9.6">3</text>
<text x="314" y="9.6">2</text>
<text x="384" y="9.6">1</text>
<text x="6.8" y="38.7">D</text>
<text x="410.6" y="38.7">D</text>
<text x="7" y="112.9">C</text>
<text x="410.8" y="112.9">C</text>
<text x="7" y="187.1">B</text>
<text x="410.8" y="187.1">B</text>
<text x="7" y="261.3">A</text>
<text x="410.8" y="261.3">A</text>
<text x="34" y="290.4">6</text>
<text x="104" y="290.4">5</text>
<text x="174" y="290.4">4</text>
<text x="244" y="290.4">3</text>
<text x="314" y="290.4">2</text>
<text x="384" y="290.4">1</text>
</g>
<g font-size="3.9">
<text x="231.5" y="230.3">MATERIAL:</text>
<text x="231.6" y="240.4">ACABADO SUPERFICIAL:</text>
<text x="231.1" y="250.6">SCALE:</text>
<text x="321" y="251.9">DRAWN: Sergio Torremocha</text>
<text x="321.1" y="260.3">CHECKED: Adrián Parro</text>
<text x="320.8" y="266.2">DWG NO:</text>
<text x="381.1" y="275.9">SHEET</text>
<text x="320.9" y="276.2">REV</text>
<text x="351.2" y="276.3">SIZE</text>
</g>
<g font-size="3.1">
<text x="220" y="30.1">684</text>
<text x="269.2" y="35.9" transform="rotate(-90 269.2 35.9)">34,79</text>
<text x="172.9" y="40.7" transform="rotate(-90 172.9 40.7)">37,39</text>
<text x="213.5" y="38.7">DOWN 90° R3</text>
<text x="23.4" y="46.8">40</text>
<text x="86.8" y="42">684</text>
<text x="213.5" y="43">DOWN 90° R3</text>
<text x="325.7" y="44.9">QTY</text>
<text x="336.1" y="44.9">PART NUMBER</text>
<text x="372.6" y="44.9">DESCRIPTION</text>
<text x="166.9" y="49.7" transform="rotate(-90 166.9 49.7)">37,39</text>
<text x="267.6" y="50.8" transform="rotate(45 267.6 50.8)">12,5 THRU</text>
<text x="327.5" y="49.5">1</text>
<text x="332.7" y="49.5">BRZ‐CON‐04‐PSLE02</text>
<text x="360.4" y="49.6">Perfil plegado en U. Perfil E del</text>
<text x="32.7" y="54.2" transform="rotate(-90 32.7 54.2)">40</text>
<text x="42.7" y="55.4" transform="rotate(-90 42.7 55.4)">20</text>
<text x="47.7" y="58.3">42</text>
<text x="86.8" y="58.3">600</text>
<text x="134.7" y="57.7" transform="rotate(45 134.7 57.7)">12,5</text>
<text x="220" y="54.4">600</text>
<text x="360.4" y="54.2">suelo trasero. Chapa 3 mm</text>
<text x="26.8" y="79.1" transform="rotate(-90 26.8 79.1)">40</text>
<text x="189.1" y="78.5">238,5</text>
<text x="211.9" y="81.9" transform="rotate(-21 211.9 81.9)">12,5 THRU</text>
<text x="233.2" y="78.8" transform="rotate(15 233.2 78.8)">12,5 THRU</text>
<text x="254.5" y="78.2">95,5</text>
<text x="319.4" y="78.1">QTY</text>
<text x="321.2" y="82.7">2</text>
<text x="326.4" y="82.7">BRZ‐CON‐04‐PSLF01</text>
<text x="329.7" y="78.1">PART NUMBER</text>
<text x="354" y="82.8">Perfil plegado en L. Perfil F del</text>
<text x="365.8" y="78.1">DESCRIPTION</text>
<text x="168.8" y="89.2" transform="rotate(-90 168.8 89.2)">37,39</text>
<text x="211.6" y="87.1">DOWN 90° R3</text>
<text x="354" y="87.4">suelo trasero. Chapa 3 mm</text>
<text x="87.8" y="96.4">684</text>
<text x="218.1" y="96.3">684</text>
<text x="186.7" y="119.5">130</text>
<text x="233.5" y="119.4" transform="rotate(15 233.5 119.4)">8 THRU</text>
<text x="255.9" y="119.1">130</text>
<text x="32.5" y="124.9" transform="rotate(-90 32.5 124.9)">40</text>
<text x="206.5" y="121.4" transform="rotate(-15 206.5 121.4)">8 THRU</text>
<text x="318.2" y="124.9">QTY</text>
<text x="328.7" y="124.9">PART NUMBER</text>
<text x="366.8" y="124.9">DESCRIPTION</text>
<text x="172.7" y="129.4" transform="rotate(-90 172.7 129.4)">37,39</text>
<text x="214.8" y="127.4">DOWN 90° R3</text>
<text x="319.9" y="129.5">1</text>
<text x="325.2" y="129.5">BRZ‐CON‐04‐PSLG01</text>
<text x="353.3" y="129.6">Perfil plegado en L. Perfil G del</text>
<text x="221.3" y="135.6">684</text>
<text x="353.3" y="134.2">suelo trasero. Chapa 3 mm</text>
<text x="94.6" y="143.8">684</text>
<text x="30.6" y="155.9">40</text>
<text x="24" y="167.7">15</text>
<text x="39.7" y="169.1" transform="rotate(-90 39.7 169.1)">40</text>
<text x="100.7" y="173.6">856</text>
<text x="160.3" y="169.1" transform="rotate(-90 160.3 169.1)">40</text>
<text x="224.8" y="171.7">DOWN 90° R3</text>
<text x="175.5" y="178.4" transform="rotate(-90 175.5 178.4)">37,39</text>
<text x="291.8" y="176.1" transform="rotate(-90 291.8 176.1)">74,79</text>
<text x="83.4" y="183.9">10</text>
<text x="95.5" y="184.4" transform="rotate(-90 95.5 184.4)">9</text>
<text x="145.6" y="185.2">10</text>
<text x="158.6" y="185.6" transform="rotate(-90 158.6 185.6)">9</text>
<text x="231.3" y="182.1">856</text>
<text x="66.9" y="197.4">315</text>
<text x="76.5" y="193.6" transform="rotate(-90 76.5 193.6)">15</text>
<text x="118.2" y="197.4">505</text>
<text x="305" y="194.5">QTY</text>
<text x="323.9" y="194.5">PART NUMBER</text>
<text x="369.6" y="194.5">DESCRIPTION</text>
<text x="306.9" y="199.1">1</text>
<text x="314.9" y="199.1">BRZ‐CON‐04‐PSLH02</text>
<text x="353.9" y="199.2">Perfil plegado en L. Perfil H del suelo</text>
<text x="353.9" y="203.8">trasero. Chapa 3 mm</text>
<text x="29.9" y="209.7">40</text>
<text x="29.9" y="214.2">15</text>
<text x="226.6" y="212.2">DOWN 90° R3</text>
<text x="176.7" y="218.9" transform="rotate(-90 176.7 218.9)">37,39</text>
<text x="233.1" y="221.4">856</text>
<text x="294.6" y="216.6" transform="rotate(-90 294.6 216.6)">74,79</text>
<text x="24.4" y="224.2" transform="rotate(-90 24.4 224.2)">40</text>
<text x="160.6" y="224.2" transform="rotate(-90 160.6 224.2)">40</text>
<text x="101.5" y="228.2">856</text>
<text x="270.7" y="232.2">Tolerancias para dimensiones lineales y angulares sin indicación individual de tolerancia, según ISO</text>
<text x="88.2" y="234.1">10</text>
<text x="151.3" y="234.7">10</text>
<text x="234.7" y="234.9">Steel, Mild</text>
<text x="270.7" y="235.8">2768‐1:1989</text>
<text x="78.6" y="242.1" transform="rotate(-90 78.6 242.1)">15</text>
<text x="143.9" y="241.4" transform="rotate(-90 143.9 241.4)">9</text>
<text x="270.7" y="243">Zonas de rugosidad no especificada, Ra 3.2</text>
<text x="67.7" y="248">315</text>
<text x="95.4" y="246.6" transform="rotate(-90 95.4 246.6)">9</text>
<text x="119" y="248">505</text>
<text x="376.6" y="252">31/03/2014</text>
<text x="28" y="262">QTY</text>
<text x="53.4" y="262">PART NUMBER</text>
<text x="102.9" y="262">DESCRIPTION</text>
<text x="376.2" y="260.1">31/03/2014</text>
<text x="29.8" y="266.6">1</text>
<text x="40.4" y="266.7">BRZ‐CON‐04‐PSLI02</text>
<text x="87.3" y="266.7">Perfil plegado en L. Perfil I del suelo</text>
<text x="87.3" y="271.3">trasero. Chapa 3 mm</text>
<text x="386" y="281.6">12 /13</text>
</g>
<g font-size="2.6">
<text x="266.1" y="49.2" transform="rotate(45 266.1 49.2)">⌀</text>
<text x="133.1" y="56.1" transform="rotate(45 133.1 56.1)">⌀</text>
<text x="209.8" y="82.7" transform="rotate(-21 209.8 82.7)">⌀</text>
<text x="231" y="78.2" transform="rotate(15 231 78.2)">⌀</text>
<text x="231.4" y="118.9" transform="rotate(15 231.4 118.9)">⌀</text>
<text x="204.4" y="122" transform="rotate(-15 204.4 122)">⌀</text>
</g>
</svg>
